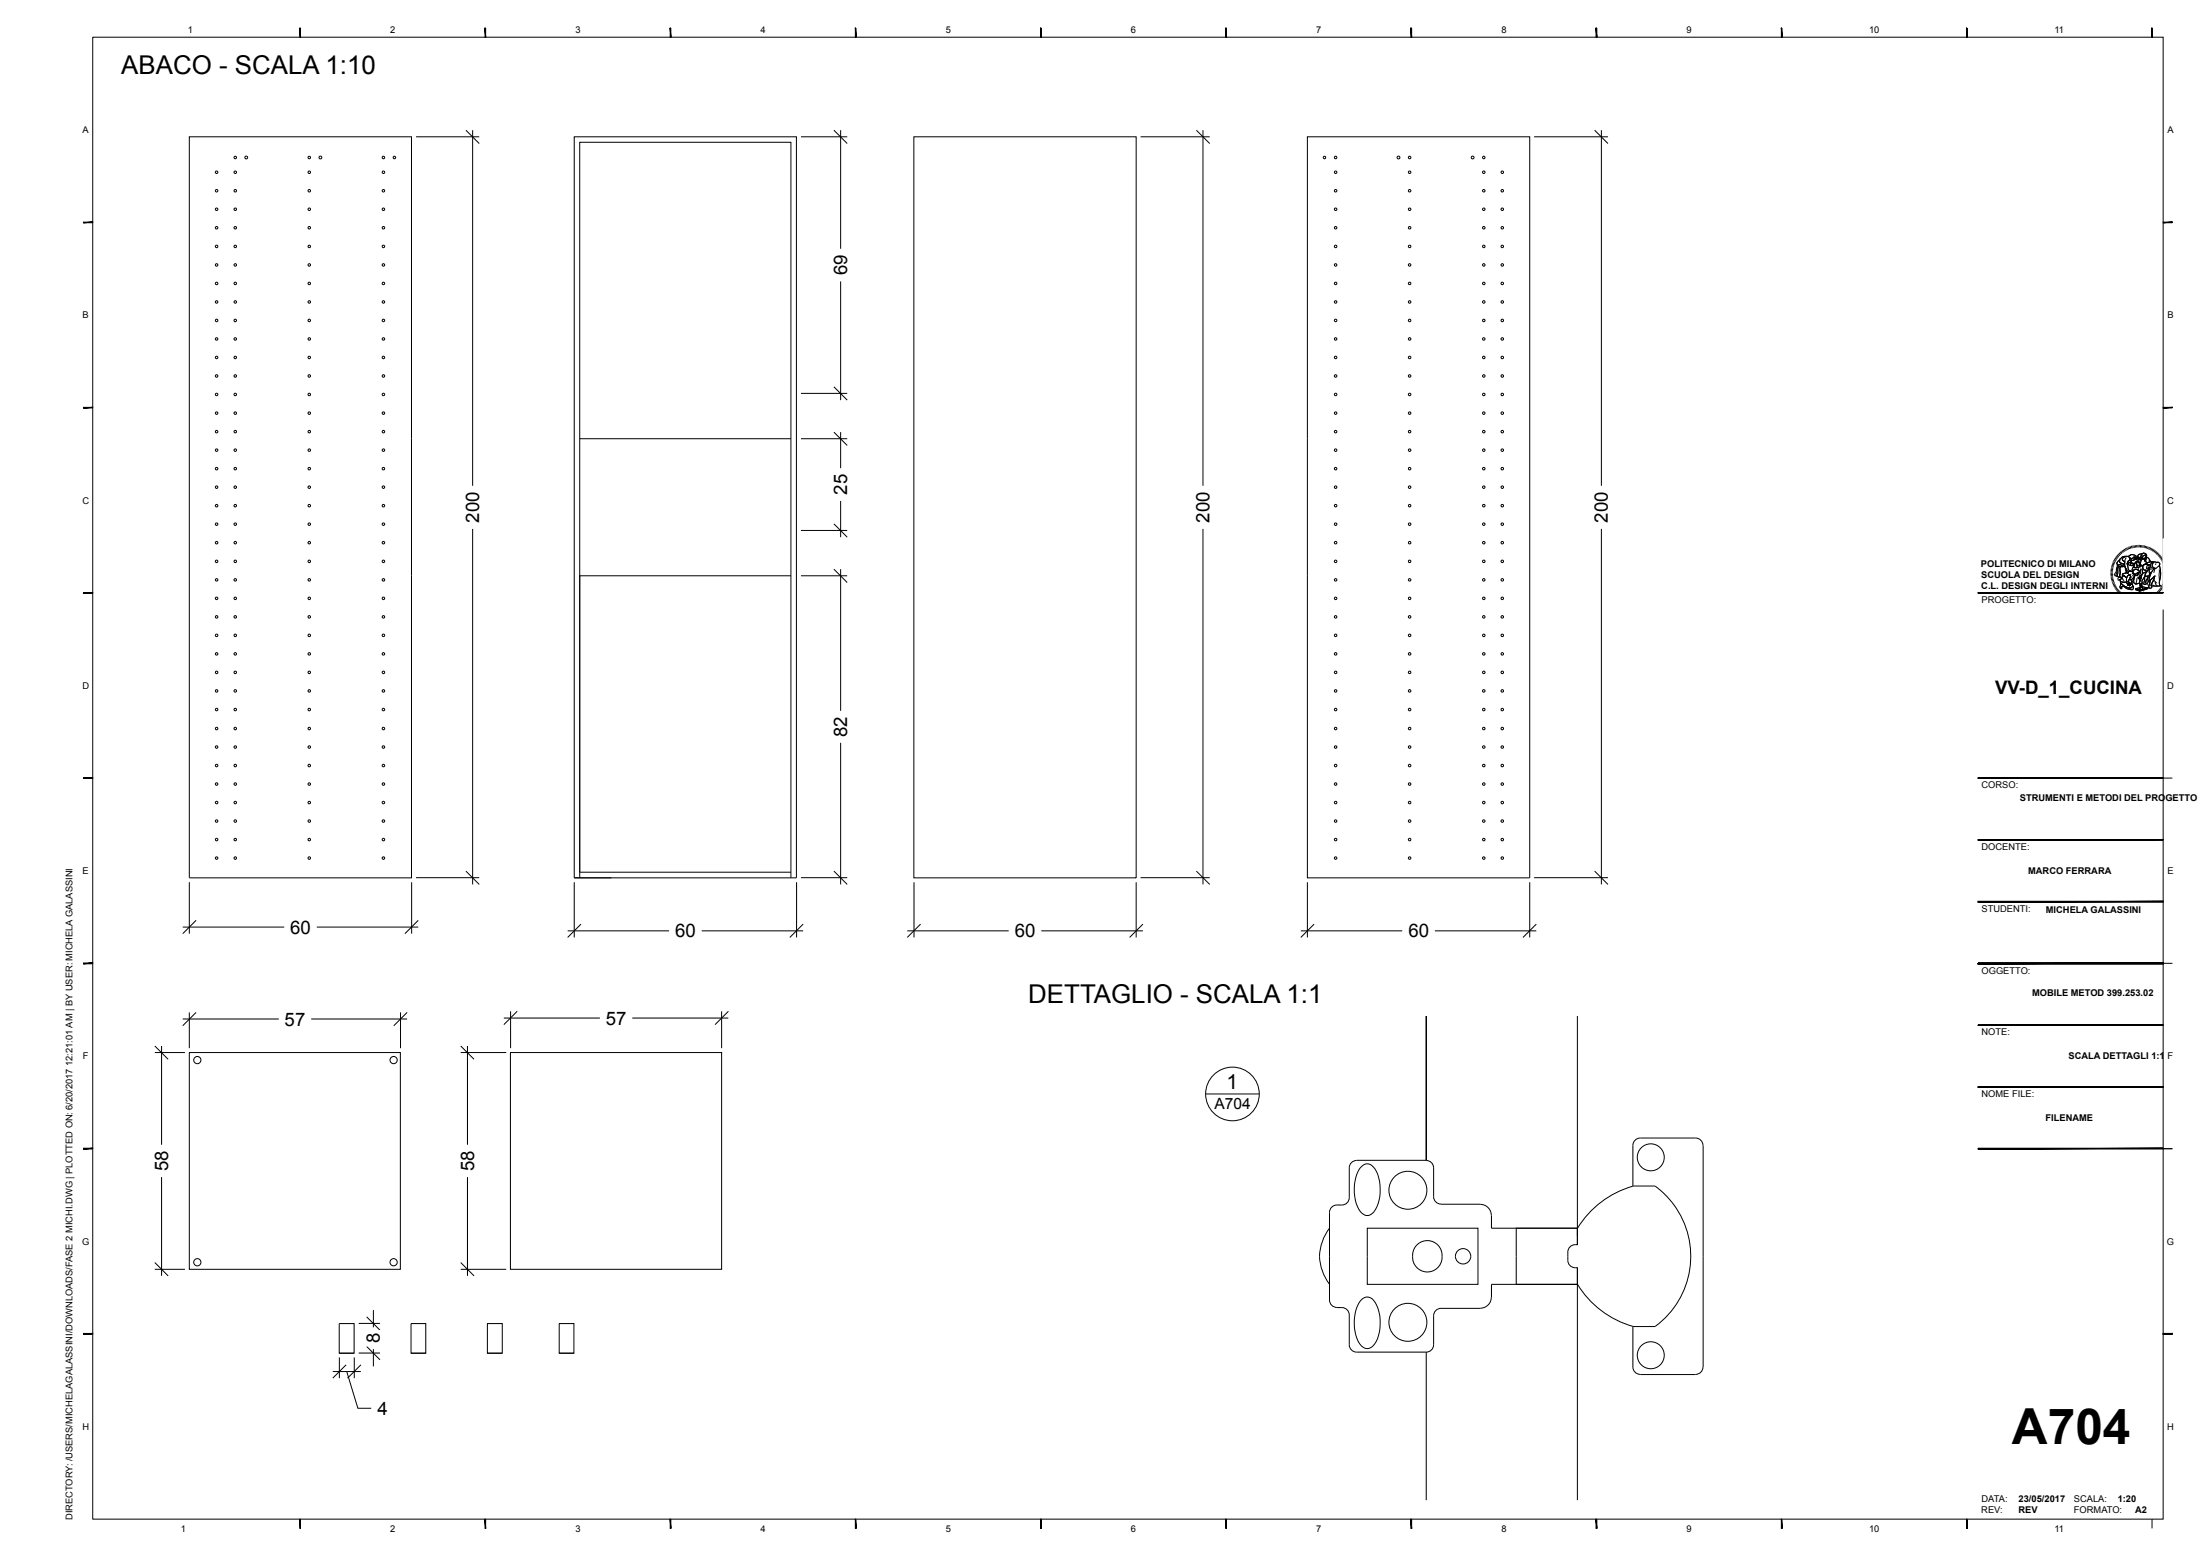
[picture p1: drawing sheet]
<svg xmlns="http://www.w3.org/2000/svg" width="594mm" height="420mm" viewBox="0 0 594 420" stroke-linecap="round" stroke-linejoin="round" font-family="sans-serif">
<g fill="none" stroke="#000" stroke-width=".27">
<path d="M25 10h559.1v400.1h-559.1zM51.1 36.9h60v200.1h-60zM112.3 36.9h17.1M125.8 35.1l3.6 3.6M127.6 35.1v96M155 36.9h60v200.1h-60zM216.3 36.9h12.4M225.1 35.1l3.6 3.6M227 35.1v32.1M246.7 36.9h60.1v200.1h-60.1zM308 36.9h18.6M323 35.1l3.6 3.6"/>
<path d="M324.8 35.1v96M353 36.9h60v200.1h-60zM414.2 36.9h19.9M430.6 35.1l3.5 3.6M432.4 35.1v96M227 76v32M156.5 118.4h57.1M216.3 118.4h12.4M216.3 106.2h12.4M225.1 104.4l3.6 3.6M225.1 116.6l3.6 3.6M227 116.6v9.8"/>
<path d="M227 135.2v9.8M127.6 142.8v95.9M213.6 155.4h-57.1v81.6M216.3 143.2h12.4M216.3 155.4h12.4M225.1 141.4l3.6 3.6M225.1 153.6l3.6 3.6M227 153.6v38.3M324.8 142.8v95.9M432.4 142.8v95.9M569.8 154.7h.7M569.8 154l.7 .1"/>
<path d="M569.8 154.4h.7M569.9 153.6l.6 .2M570 153.3l.6 .1M570 153l.7 .1M570.1 152.6l.7 .2M570.2 152.2l.6 .3M570.3 151.9l.7 .3M570.5 151.6l.6 .3M570.5 155l-.7 .1M570.5 155.4h-.7M570.5 155.7l-.6 .1M570.6 156l-.7 .1"/>
<path d="M570.6 151.3l.6 .3M570.7 156.3l-.7 .2M570.8 156.6l-.7 .2M570.8 151l.6 .3M570.8 156.9l-.6 .3M571 150.7l.6 .3M571 157.3l-.7 .2M571.1 157.6l-.6 .2M571.2 150.4l.5 .4M571.2 157.9l-.6 .3M571.4 158.1l-.6 .4M571.4 150.1l.5 .4"/>
<path d="M571.5 158.4l-.5 .4M571.6 149.8l.5 .5M571.7 152.4h.7a.8 .8 0 0 0 1.2-.1l.1 .6a2.35 2.35 0 0 1-2-.3zM571.7 158.7l-.6 .4M571.7 152.3l.1 .5M571.9 152.8l-.4 1.9-.4 .7 .4 .1M571.9 149.5l.5 .5M571.9 159l-.5 .4M572 151.4l.3-.3a.82 .82 0 0 0 .9 1.1l.4 .1-.6 .4-.5-.3-.5 .1a.45 .45 0 0 1-.5-.3 .45 .45 0 0 1 .3-.6zM572.1 152.9l.5 .1-.2 .3-.1 2.5-.8-.3 .3-.9 .1-1.2zM572.1 152.9l-.3 .8v1.3l-.3 .5 .7 .3M572.1 149.3l.5 .4"/>
<path d="M572.1 159.2l-.5 .4M572.3 151.1l-.1 .1a.93 .93 0 0 0-.5 1.1l.7 .1a.76 .76 0 0 0 1.2-.1M572.3 159.5l-.5 .4M572.4 156.5a.72 .72 0 0 0 .8 .7l1-.2M572.4 149l.4 .5M572.5 150.8a1.89 1.89 0 0 1 1.9-.6 .99 .99 0 0 0-1.3 1l.6 .3-.1 .8-.5-.1a.78 .78 0 0 1-.8-.5 .78 .78 0 0 1 .2-.9zM572.5 156.8l.7 .4 1-.2 .3 1 .3-.2 .2 .3-.1-.5 .3 .4-.2-.4 .5 .1-.5-.5a.44 .44 0 0 1-.4-.4 .44 .44 0 0 1 .3-.4h.2a.55 .55 0 0 1 .4 .7 1.09 1.09 0 0 1-.1 1.6h-.7a2.81 2.81 0 0 1-2.2-1.8zM572.5 156.9a1.57 1.57 0 0 0 1.4 1.4l1.4 .6M572.5 153l1.2-.1 .6 1.2v.5l-.6 .1a.46 .46 0 0 0-.6 .2 .46 .46 0 0 0 .1 .6l-.4 .4a.99 .99 0 0 1-.3-1.5l-.1-1.1zM572.5 159.7l-.4 .5M572.6 153l-.2 .3v2.4M572.6 157.5l2 1.1a.95 .95 0 0 0 1.2-.5 .64 .64 0 0 1 .1 1 .64 .64 0 0 1-.9 0l-1-.4a.83 .83 0 0 0-1.2-.3v.4a.35 .35 0 0 1-.4-.1 .35 .35 0 0 1 0-.4z"/>
<path d="M572.6 148.8l.4 .5M572.7 157.5l-.3 1a.26 .26 0 0 0 .2 .4 .26 .26 0 0 0 .3-.2l-.2-.1a.62 .62 0 0 1 .6-.4 .62 .62 0 0 1 .5 .4l.4 .3a1.71 1.71 0 0 0 1.8 0l.1-.3-.3-.5M572.8 159.9l-.5 .5M572.9 156l-.2-.1a.57 .57 0 0 0-.8 .2v.3a.47 .47 0 0 0 .8-.1h.5l.3 .5M572.9 148.6l.4 .5M573.1 155l1.2-.5 .4 .2 .2-.5 .9 .2a1.11 1.11 0 0 1 .5 1.3 1.11 1.11 0 0 1-1.2 .7v-.4a.28 .28 0 0 0 .3-.3 .28 .28 0 0 0-.3-.3l-.4-.2-.5 .8-.7-.7-.4 .1zM573.1 155.6l.4-.3a1.09 1.09 0 0 1 .5 1.8 1.19 1.19 0 0 1-1.6-.6l.6-.3-.1-.2zM573.1 150.7a1.09 1.09 0 0 1 1-.6 1.09 1.09 0 0 1 1 .7l-.4 .6a1.03 1.03 0 0 0-.2 1.5 .98 .98 0 0 0 .7 1.2l-.5 .2v.4a.39 .39 0 0 1-.5-.2 .39 .39 0 0 1 .1-.5l-.6-1.1v-1.4l-.6-.3zM573.2 148.4l.4 .5M573.4 155.2l.8 .8M573.5 155.4a.58 .58 0 0 0-.5 .8M573.5 148.2l.3 .6"/>
<path d="M573.7 152.9h-1.6a.68 .68 0 0 0-.7 1v.5l-.6 .6 .3 .4M573.8 148l.3 .6M573.8 153.3l.3 1.3M574.1 150.5a3.1 3.1 0 0 0-.1 3l.3 .6a.33 .33 0 0 0 0 .4 .33 .33 0 0 0 .4 .2v-.4l.5-.2a.98 .98 0 0 1-.7-1.2 1.55 1.55 0 0 1 .5-1.9 .76 .76 0 0 0-.9-.8 1.25 1.25 0 0 0-1.5 .3 1.25 1.25 0 0 0-.1 1.4l1.1 .4M574.1 147.8l.3 .7M574.3 154.6l-.6 .1a.46 .46 0 0 0-.6 .2 .46 .46 0 0 0 .1 .6M574.4 150.2a.99 .99 0 0 0-1.3 1l.5 .3M574.5 147.7l.2 .6M574.6 155.3a.52 .52 0 0 1 .7 .6l-.4 .5a.54 .54 0 0 0-.3 .6 .54 .54 0 0 0 .6 .4l.3 .3-.5-.1 .2 .4-.3-.4 .1 .5-.2-.3-.3 .2 .1-.1a1.82 1.82 0 0 1 0-2.6zM574.6 155.3a.52 .52 0 0 1 .7 .6l-.4 .5a.54 .54 0 0 0-.3 .6 .54 .54 0 0 0 .6 .4l.3 .3-.5-.1 .2 .4-.3-.4 .1 .6-.2-.4-.3 .2 .1-.1a1.82 1.82 0 0 1 0-2.6zM574.6 152l.7-.3 .3 .3a.34 .34 0 0 0-.3 .2 .34 .34 0 0 0 .1 .4l-.5-.1zM574.6 151.5l.9-.4v.6l-1.2 .5z"/>
<path d="M574.6 152a.61 .61 0 0 0 .8 .6M574.7 150.3a1.12 1.12 0 0 1 1.1-.6 1.12 1.12 0 0 1 1 .8h-.2a.47 .47 0 0 0-.8 .2l-.6 .1-.2-.2M574.8 147.5l.2 .7M574.9 150a1.24 1.24 0 0 1 1.9 .4l-.2 .1-.4-.2-.4 .4a.8 .8 0 0 1-1.1-.4zM575 150.5l.7 .3 .5-.5 .4 .2-.3 .6-.4 .2-.4-.2-.5 .2zM575.1 147.5l.2 .6M575.2 154.1a1.13 1.13 0 0 1 1 .8 1.13 1.13 0 0 1-.3 1.2M575.3 152.1h.9l-.3 .1v.4a.41 .41 0 0 1-.5 0 .41 .41 0 0 1-.1-.5zM575.3 156.5l.2 .6a1.09 1.09 0 0 1-.1 1.6h-.6M575.4 151.7l.2 .3M575.5 151.5l-.1 .2-1.1 .5M575.5 155l-.8 .2"/>
<path d="M575.5 147.3l.2 .7M575.5 151.1l-.3 .5M575.6 154.7l.7 .5M575.8 152l.4 .1-.3 .1v.4a.41 .41 0 0 1-.5 0 .41 .41 0 0 1-.1-.5l.5-.1-.2 .2M575.8 155.2a.69 .69 0 0 1 .1 .9 .69 .69 0 0 1-.9 .2M575.8 154.4v-.1a.99 .99 0 0 1 1.1-.6 .99 .99 0 0 1 .8 .9l-1.4 .4 .6 .4 .3-.2 .2-.5a.31 .31 0 0 0 .3-.3 .31 .31 0 0 0-.2-.3l-.6-.4h-.5l-.6 .7-.1-.1v-.5l.4-.8 .3 .2h1.1l.5-.5-.1-.2 .7 .2-.1 .4a.67 .67 0 0 1-.1 1l.1 .8-.2 .4-.5 .1-.1 .6h-.4l.3 .3 .2-.1v.4l.2-.3-.3 1.1h-.2a.93 .93 0 0 1-1.3 0l-.4-.4 .3-.6 .2-1.1M575.8 154.1l.6-.5 1.1 .4 .2 .5-.9 .4a.39 .39 0 0 1-.5 .2 .39 .39 0 0 1-.2-.4zM575.8 157l.8 .7M575.8 147.2l.2 .7M576 151.1h.1M576.1 156.3l.1 1M576.1 153l-.3 .4-.1 .9"/>
<path d="M576.1 150.7l.2 .1M576.2 147.2l.1 .7M576.2 150.7v.1M576.3 155l1-.4a.55 .55 0 0 1-.3 .6 .55 .55 0 0 1-.7-.2zM576.3 155.8l-.3 .9-.4 .5M576.4 155.2h-.1M576.5 150.9l.9-.2 .1 .2a.44 .44 0 0 1-.4 .3 .44 .44 0 0 1-.4-.3zM576.5 147.2l.1 .6M576.6 151.8a.79 .79 0 0 1 .9-.2 .79 .79 0 0 1 .4 .9l-.1 .5-.2-.2a.67 .67 0 0 0 0-.8 .67 .67 0 0 0-.8-.3l.1 .6a.49 .49 0 0 1 .1 .8 .49 .49 0 0 1-.7 0 .49 .49 0 0 1 0-.7zM576.6 150.5l-.3 .6-.4 .2-.4-.2-.5 .2M576.6 158.9l2-.5 1.2 .3-2.1 .6zM576.6 158.9l1.1 .4v.3l-1.1-.4z"/>
<path d="M576.8 151.7a.75 .75 0 0 1 .9 .3 .75 .75 0 0 1 0 .9l-.3 .3h-.5zM576.9 147.1v.7M576.9 150.7a.39 .39 0 0 1 .6-.3 .39 .39 0 0 1 .1 .6h-.1M576.9 155.2h.1M577 156.1l-.4 1.6 1.1-.3M577 150.5a.4 .4 0 0 1 .6-.1 .4 .4 0 0 1 0 .6l-.2-.3h-.5zM577 154.8l.2 .1M577.1 155.1h.1M577.1 154.9h.1M577.2 151.9h.1M577.2 151.9l-.2 .1M577.2 147.1l.1 .7"/>
<path d="M577.3 150.8l-.4-.1-.4 .2 .7 .3 .3-.2-.2-.3 .1 .2M577.3 153.2l.1 .7M577.4 155.9l.3 .1 .1-.6 .5-.1-.5 1.3v-.4l-.2 .1-.3-.3zM577.4 154.7l-.1 .3a.48 .48 0 0 1-.4 .3 .48 .48 0 0 1-.5-.2M577.4 151.7l.2 .4M577.6 151.9a.42 .42 0 0 0-.7-.3 .42 .42 0 0 0 0 .7l.1 .4a.45 .45 0 0 1-.6 .5 .45 .45 0 0 1-.1-.8l.1-.3a.79 .79 0 0 1 1.2-.4 .79 .79 0 0 1 .1 1.2l-.1-.3M577.6 147.1v.7M577.7 152.2l-.2 .1M577.7 152v.5l-.1 .1-.7-.1M577.7 152.9l-.2 .2-.6 .1M577.7 159.3l2.1-.6v.3l-2.1 .6zM577.7 159.3v.3"/>
<path d="M577.8 150.9l.1-.1 .2 .4-.3 .9M577.8 156.1v.5l.2-.3M577.9 150.5l.1 .4M577.9 152.5l-.1-.5 .3-.8-.5-.7a.43 .43 0 0 1-.5-.5 .43 .43 0 0 1 .5-.4h.7l-.3 .7 .2 .8 .2-.6a.39 .39 0 0 0 .3 .4 .39 .39 0 0 0 .4-.1v.6v.1l.2-.2 .4 .6-1.1 .8M578 147.1l-.1 .7M578 155.8l-.1 .3-.1-.3M578 153.5l-.1 1.3M578 152.7l.5 .2M578.1 157.5l.2-.1 .1 1.1-.3-.5-.3 .6zM578.2 154.7l-.5 .4 .1 .4M578.3 155.3l-.5 .1-.1 .6h-.4l.3 .3 .2-.1M578.3 153.6l-.5 .8"/>
<path d="M578.3 147.1v.7M578.3 149.5a.74 .74 0 0 1 1-.1 .74 .74 0 0 1 .2 1l-.4 1.1-.1-.1 .4-1.3a.5 .5 0 0 0-.7-.2 .5 .5 0 0 0-.3 .6l-.2 .6-.2-.8zM578.3 149.6l-.8 .1-.3 .6M578.4 149.4a.83 .83 0 0 1 1 .2 .83 .83 0 0 1 .1 1l-.4 .9 .3-1.4a.5 .5 0 0 0-.7-.2 .5 .5 0 0 0-.3 .6l-.2 .6-.2-.8zM578.4 150.5a.39 .39 0 0 0 .3 .4 .39 .39 0 0 0 .4-.1M578.5 152.7a1.44 1.44 0 0 1 2.1 .1 1.57 1.57 0 0 1-1.4 1.3 1.25 1.25 0 0 1-.7-1.4zM578.6 150l.6-.2 .2 .5-.3 .5a.46 .46 0 0 1-.6-.1 .46 .46 0 0 1 .1-.7zM578.6 154.7l.8-.2-.3 1.1-.8 1.1 .1 .7-.6 .6a3 3 0 0 1 .3-2.1zM578.6 150.3h.2M578.6 154.7l-.6 1.6a1.57 1.57 0 0 0-.1 1.8l.4-.7 .2 1.4-.4-.8-.4 1 .2-.9M578.7 150.8h.1M578.7 153.6l-.3 .5 .1 .6 .9-.2 .5-.6"/>
<path d="M578.7 147.2l-.2 .6M578.7 150.3v.1M578.8 150.6v.1M579 150.5h.2M579 147.2l-.1 .7M579.1 155.6l.8-.1-.3 .8a1 1 0 0 0-.1 1.3h-.7zM579.1 150.5h.1M579.3 151.3l.4 .6M579.4 147.3l-.2 .7M579.4 153.8h.1M579.4 152.2l1.1-.6h.8l-.7 1zM579.4 154.5l-.3 1.1-.8 1.1v.9"/>
<path d="M579.5 150.3l.6 .4 .6 .9-.9 .3a.77 .77 0 0 1-.3-1.3zM579.5 153.7l-.3 .1M579.6 150.3a1.15 1.15 0 0 1 .9 1.1v-.1M579.6 154l-.1 .1M579.7 147.4l-.2 .7M579.8 158.7v.3l-2.1 .6-1.1-.4v-.3M579.9 155.5l-.3 .9a.94 .94 0 0 0-.1 1.2h-.7l.3-2M580 153.7l.4-.1-.1 1.9-1.2 .1 .3-1.1zM580 147.5l-.2 .7M580.1 153.4l-.1 .4M580.1 152.4l.4 .1 .1 .3M580.2 151.2l.5 .4"/>
<path d="M580.2 155.5l-1.1 .1M580.3 156.9l-.1 .3 .3 .1M580.4 147.7l-.3 .6M580.4 153.6v.2a4.3 4.3 0 0 1-.7 2.9l.2 1.2 .3 .2M580.6 156.6l1.1-1-.4 1.3a1.13 1.13 0 0 0-.3 1.6l-.3 .3h-.5l-.1-.3zM580.6 152.6a1.07 1.07 0 0 1 1.7-.8 .57 .57 0 0 1 .8 .2 .57 .57 0 0 1-.2 .8 1.3 1.3 0 0 1-2.3 0M580.6 152.8l-.4 .6a.8 .8 0 0 1-.8 .7 .8 .8 0 0 1-.8-.7 .73 .73 0 0 1 .3-.9 .73 .73 0 0 1 .9 .2l-.2 .8a.67 .67 0 0 0 .5-1 .67 .67 0 0 0-1-.2l-.5 .4-.1 .4M580.7 154.4v.6M580.7 147.8l-.3 .6M581 148l-.3 .6M581.1 153.6h-.9M581.1 157.8l.6 .4"/>
<path d="M581.3 151.6l-1.1 .1-.8 .5M581.3 148.1l-.3 .6M581.5 156.6l.8 .8M581.6 153.6a6.4 6.4 0 0 0-1.4 3.4l1.5-1.4 .4-.1M581.6 151.6l.7 .3a.52 .52 0 0 1 .7 .1 .52 .52 0 0 1 0 .6l.4 1.9-.1 1.4a2.14 2.14 0 0 0 0 2.2h-2.5l.9-2.5-1.5 1.4a6.6 6.6 0 0 1 1.4-3.5l.4-.1a.93 .93 0 0 1-.9-.7 .93 .93 0 0 1 .5-1.1zM581.6 151.7a.91 .91 0 0 0-.5 1 .91 .91 0 0 0 .9 .7M581.6 148.3l-.3 .6M581.7 155.6l-.4 1.3a1.13 1.13 0 0 0-.3 1.4l-.3 .5a.39 .39 0 0 1-.4-.1 .39 .39 0 0 1-.1-.4l.4-1.7M581.8 153.6l-.3 1M581.9 157l.1 .7 .6 .5M581.9 148.5l-.3 .6M582.2 152.1l-.3 .3"/>
<path d="M582.2 148.7l-.4 .6M582.3 159.8l.4 .5M582.5 149l-.4 .5M582.5 159.6l.5 .5M582.7 159.4l.5 .4M582.7 149.2l-.4 .5M582.9 159.1l.6 .4M583 153.7v3.3M583 149.4l-.5 .5M583 152.6a8.1 8.1 0 0 1 0 4.8l.3 .7h-2.4M583.1 158.8l.6 .4M583.2 149.7l-.5 .5"/>
<path d="M583.3 158.6l.6 .4M583.5 150l-.5 .4M583.5 158.3l.6 .3M583.6 158l.6 .3M583.7 150.3l-.6 .4M583.8 157.7l.6 .3M583.9 150.6l-.6 .4M583.9 157.4l.6 .3M584 157.1l.6 .3M584.1 150.9l-.6 .3M584.1 156.8l.7 .2M584.2 156.5l.7 .2"/>
<path d="M584.3 151.2l-.6 .3M584.3 156.2l.6 .1M584.3 155.9l.7 .1M584.4 155.5l.7 .1M584.4 155h.7M584.4 151.5l-.6 .3M584.4 155.2h.7M584.6 151.9l-.7 .2M584.7 152.2l-.6 .2M584.8 152.5l-.7 .2M584.9 152.9l-.7 .1M585 153.2l-.7 .1"/>
<path d="M585 153.6l-.7 .1M585.1 153.9l-.7 .1M585.1 154.6l-.7 .1M585.1 154.3h-.7M573 160.1l-.4 .6M573.3 160.3l-.4 .6M573.6 160.5l-.4 .6M573.8 160.7l-.3 .6M574.1 160.9l-.3 .6M574.4 161l-.3 .6M574.7 161.1l-.3 .7M575 161.3l-.3 .6"/>
<path d="M575.3 161.4l-.2 .6M575.6 161.5l-.2 .6M575.9 161.6l-.1 .6M576.3 161.6l-.2 .7M576.6 161.7l-.1 .7M576.9 161.7l-.1 .7M577.2 161.7v.7M577.5 161.7v.7M577.9 161.7v.7M578.2 161.7l.1 .7M578.5 161.6l.1 .7M578.8 161.6l.2 .7"/>
<path d="M579.1 161.5l.2 .7M579.5 161.4l.1 .7M579.8 161.3l.2 .7M580.1 161.2l.2 .7M580.4 161.1l.3 .6M580.7 161l.3 .6M581 160.8l.3 .6M581.2 160.6l.4 .6M581.5 160.5l.4 .5M581.8 160.2l.4 .6M582 160l.4 .5M227 200.5v38.2"/>
<path d="M584.1 210h2.4M51.1 238.1v13.9M111.1 238.1v13.9M112.3 236.9h17.1M125.8 235.1l3.6 3.6M155 238.1v14.9M213.6 235.4h-57.1v-197h57.1v198.6M215.1 238.1v14.9M216.3 236.9h12.4M225.1 235.1l3.6 3.6M246.8 238.1v14.9M306.8 238.1v14.9"/>
<path d="M308 236.9h18.6M323 235.1l3.6 3.6M353 238.1v14.9M413 238.1v14.9M414.2 236.9h19.9M430.6 235.1l3.5 3.6M49.3 250.2h27.4M52.9 248.4l-3.6 3.6M85.5 250.2h27.4M112.9 248.4l-3.6 3.6M153.3 251.3h27.4M156.9 249.4l-3.6 3.6"/>
<path d="M189.5 251.3h27.4M216.9 249.4l-3.6 3.6M245 251.3h27.4M248.6 249.4l-3.6 3.6M281.2 251.3h27.4M308.6 249.4l-3.6 3.6M351.2 251.3h27.4M354.8 249.4l-3.6 3.6M387.4 251.3h27.4M414.8 249.4l-3.6 3.6M49.3 275.1h26M51.1 273.3v9.6"/>
<path d="M52.9 273.3l-3.6 3.6M84 275.1h25.9M108.1 273.3v9.6M109.9 273.3l-3.6 3.6M136 274.8h26M137.9 273v9.9M139.6 273l-3.6 3.6M170.7 274.8h26M194.8 273v9.9M196.7 273l-3.6 3.6M425.9 274.2v61.8M584.1 260h2.4"/>
<path d="M41.8 284.1h8.1M41.8 282.3l3.6 3.6M43.6 282.3v26.7M51.1 284.1h57v58.5h-57zM124.4 284.1h12.3M124.4 282.3l3.6 3.6M126.2 282.3v26.7M137.8 284.1h57v58.5h-57zM325.5 295.3h14.5M43.6 317.7v26.7M126.2 317.7v26.7M366.3 313.2h18.8"/>
<path d="M366.3 313.2a1.99 1.99 0 0 0-2 2v8.1a1.99 1.99 0 0 1-2 2 2.79 2.79 0 0 0-3.1 .9l-.2 1v23.7a1.99 1.99 0 0 0 2 2M367.6 314.9a2.11 2.11 0 0 1 3.6 .5 11.6 11.6 0 0 1-.3 11.7 2.25 2.25 0 0 1-2.2 1 2.25 2.25 0 0 1-1.8-1.6 11.9 11.9 0 0 1 .2-11.1zM385.1 313.2a1.99 1.99 0 0 1 2 2v7.8a1.99 1.99 0 0 0 2 2h10.6M385.1 313.2v-39v39M459.8 309.2a1.99 1.99 0 0 0-2-2h-14.9a1.99 1.99 0 0 0-2 2v10.9M459.8 309.2v59.8M584.1 310.1h2.4M359 331.5a11.9 11.9 0 0 0 0 15.1M369.2 331.5h29.9v15.2h-29.9zM382.8 335.9a4.1 4.1 0 0 1 4.9-.2 4.1 4.1 0 0 1 1.5 4.7 4.1 4.1 0 0 1-5.2 2.7 4.1 4.1 0 0 1-2.5-5.3l.3-.7zM399.7 325.1a2.96 2.96 0 0 1 3 3M402.7 328.1v3.4h23.2"/>
<path d="M409.4 331.5h16.5v4.5a2.11 2.11 0 0 0-2.6 2v2.2a2.09 2.09 0 0 0 2.6 2v4.5h-16.5zM440.9 320.2a25.7 25.7 0 0 0-15 11.3M440.9 320.1l6 .1a23.5 23.5 0 0 1 0 37.8M41.8 342.6h8.1M41.8 340.8l3.6 3.6M96.8 357.2h5.8M99 355.4l3.6 3.6M100.8 353.6v4.7M124.4 342.6h12.3M124.4 340.8l3.6 3.6M131.6 357.3h4v8h-4zM151 357.3h4v8h-4z"/>
<path d="M361 352.9a2.79 2.79 0 0 1 3 1l.3 1v8.1a1.99 1.99 0 0 0 2 2h18.8M367.3 351.1a2.26 2.26 0 0 1 2.2-1 2.26 2.26 0 0 1 1.9 1.6 11.8 11.8 0 0 1-.2 11.1 2.23 2.23 0 0 1-2.1 1.2 2.23 2.23 0 0 1-2-1.2 11.5 11.5 0 0 1 .2-11.7zM399.7 353.2h-10.6a1.99 1.99 0 0 0-2 1.9v7.9a1.99 1.99 0 0 1-2 2M402.7 350.1a2.96 2.96 0 0 1-3 3M402.7 350.1v-3.4h23.2a25.7 25.7 0 0 0 15 11.3M425.9 342.2v62.7M446.9 358.1h-6v10.9a1.99 1.99 0 0 0 2 2M89.9 370.2h7.5M91.6 365.3h4v-8h-4v8h4M91.6 366.4v5.6M93.5 368.4l-3.6 3.6M93.6 370.2l3 9.9h3.6"/>
<path d="M95.7 366.4v5.6M96.8 365.2h5.8M97.4 368.4l-3.6 3.6M99 363.4l3.6 3.6M100.8 364.2v4.6M111 365.3h4v-8h-4v8h4M131.6 365.3h4M151 365.3h4M385.1 365v39.9M442.9 371h14.9M459.8 369a1.99 1.99 0 0 1-2 2M584.1 360.1h2.4"/>
<path d="M581 410.1v2.4"/>
<circle cx="58.5" cy="51.5" r=".34"/>
<circle cx="58.5" cy="56.5" r=".34"/>
<circle cx="58.5" cy="46.5" r=".34"/>
<circle cx="63.5" cy="51.5" r=".34"/>
<circle cx="63.5" cy="56.5" r=".34"/>
<circle cx="63.5" cy="42.5" r=".34"/>
<circle cx="63.5" cy="46.5" r=".34"/>
<circle cx="66.5" cy="42.5" r=".38"/>
<circle cx="83.5" cy="46.5" r=".34"/>
<circle cx="83.5" cy="42.5" r=".34"/>
<circle cx="83.5" cy="56.5" r=".34"/>
<circle cx="83.5" cy="51.5" r=".34"/>
<circle cx="86.5" cy="42.5" r=".38"/>
<circle cx="103.5" cy="56.5" r=".34"/>
<circle cx="103.5" cy="42.5" r=".34"/>
<circle cx="103.5" cy="51.5" r=".34"/>
<circle cx="103.5" cy="46.5" r=".34"/>
<circle cx="106.5" cy="42.5" r=".34"/>
<circle cx="357.6" cy="42.5" r=".34"/>
<circle cx="360.6" cy="51.5" r=".34"/>
<circle cx="360.6" cy="56.5" r=".34"/>
<circle cx="360.6" cy="42.5" r=".34"/>
<circle cx="360.6" cy="46.5" r=".34"/>
<circle cx="377.6" cy="42.5" r=".38"/>
<circle cx="380.6" cy="51.5" r=".34"/>
<circle cx="380.6" cy="56.5" r=".34"/>
<circle cx="380.6" cy="42.5" r=".34"/>
<circle cx="380.6" cy="46.5" r=".34"/>
<circle cx="397.6" cy="42.5" r=".38"/>
<circle cx="400.6" cy="42.5" r=".34"/>
<circle cx="400.6" cy="56.5" r=".34"/>
<circle cx="400.6" cy="46.5" r=".34"/>
<circle cx="400.6" cy="51.5" r=".34"/>
<circle cx="405.6" cy="46.5" r=".34"/>
<circle cx="405.6" cy="56.5" r=".34"/>
<circle cx="405.6" cy="51.5" r=".34"/>
<circle cx="58.5" cy="61.5" r=".34"/>
<circle cx="58.5" cy="76.5" r=".34"/>
<circle cx="58.5" cy="66.5" r=".34"/>
<circle cx="58.5" cy="71.5" r=".34"/>
<circle cx="63.5" cy="71.5" r=".34"/>
<circle cx="63.5" cy="66.5" r=".34"/>
<circle cx="63.5" cy="76.5" r=".34"/>
<circle cx="63.5" cy="61.5" r=".34"/>
<circle cx="83.5" cy="66.5" r=".34"/>
<circle cx="83.5" cy="76.5" r=".34"/>
<circle cx="83.5" cy="71.5" r=".34"/>
<circle cx="83.5" cy="61.5" r=".34"/>
<circle cx="103.5" cy="76.5" r=".34"/>
<circle cx="103.5" cy="61.5" r=".34"/>
<circle cx="103.5" cy="71.5" r=".34"/>
<circle cx="103.5" cy="66.5" r=".34"/>
<circle cx="360.6" cy="71.5" r=".34"/>
<circle cx="360.6" cy="66.5" r=".34"/>
<circle cx="360.6" cy="76.5" r=".34"/>
<circle cx="360.6" cy="61.5" r=".34"/>
<circle cx="380.6" cy="71.5" r=".34"/>
<circle cx="380.6" cy="76.5" r=".34"/>
<circle cx="380.6" cy="66.5" r=".34"/>
<circle cx="380.6" cy="61.5" r=".34"/>
<circle cx="400.6" cy="61.5" r=".34"/>
<circle cx="400.6" cy="76.5" r=".34"/>
<circle cx="400.6" cy="66.5" r=".34"/>
<circle cx="400.6" cy="71.5" r=".34"/>
<circle cx="405.6" cy="76.5" r=".34"/>
<circle cx="405.6" cy="61.5" r=".34"/>
<circle cx="405.6" cy="66.5" r=".34"/>
<circle cx="405.6" cy="71.5" r=".34"/>
<circle cx="58.5" cy="91.5" r=".34"/>
<circle cx="58.5" cy="86.5" r=".34"/>
<circle cx="58.5" cy="81.5" r=".34"/>
<circle cx="58.5" cy="96.5" r=".34"/>
<circle cx="63.5" cy="91.5" r=".34"/>
<circle cx="63.5" cy="81.5" r=".34"/>
<circle cx="63.5" cy="96.5" r=".34"/>
<circle cx="63.5" cy="86.5" r=".34"/>
<circle cx="83.5" cy="91.5" r=".34"/>
<circle cx="83.5" cy="86.5" r=".34"/>
<circle cx="83.5" cy="81.5" r=".34"/>
<circle cx="83.5" cy="96.5" r=".34"/>
<circle cx="103.5" cy="81.5" r=".34"/>
<circle cx="103.5" cy="96.5" r=".34"/>
<circle cx="103.5" cy="91.5" r=".34"/>
<circle cx="103.5" cy="86.5" r=".34"/>
<circle cx="360.6" cy="81.5" r=".34"/>
<circle cx="360.6" cy="91.5" r=".34"/>
<circle cx="360.6" cy="96.5" r=".34"/>
<circle cx="360.6" cy="86.5" r=".34"/>
<circle cx="380.6" cy="96.5" r=".34"/>
<circle cx="380.6" cy="81.5" r=".34"/>
<circle cx="380.6" cy="91.5" r=".34"/>
<circle cx="380.6" cy="86.5" r=".34"/>
<circle cx="400.6" cy="86.5" r=".34"/>
<circle cx="400.6" cy="96.5" r=".34"/>
<circle cx="400.6" cy="81.5" r=".34"/>
<circle cx="400.6" cy="91.5" r=".34"/>
<circle cx="405.6" cy="96.5" r=".34"/>
<circle cx="405.6" cy="86.5" r=".34"/>
<circle cx="405.6" cy="81.5" r=".34"/>
<circle cx="405.6" cy="91.5" r=".34"/>
<circle cx="58.5" cy="111.5" r=".34"/>
<circle cx="58.5" cy="101.5" r=".34"/>
<circle cx="58.5" cy="106.5" r=".34"/>
<circle cx="58.5" cy="116.5" r=".34"/>
<circle cx="63.5" cy="111.5" r=".34"/>
<circle cx="63.5" cy="101.5" r=".34"/>
<circle cx="63.5" cy="106.5" r=".34"/>
<circle cx="63.5" cy="116.5" r=".34"/>
<circle cx="83.5" cy="111.5" r=".34"/>
<circle cx="83.5" cy="101.5" r=".34"/>
<circle cx="83.5" cy="116.5" r=".34"/>
<circle cx="83.5" cy="106.5" r=".34"/>
<circle cx="103.5" cy="101.5" r=".34"/>
<circle cx="103.5" cy="106.5" r=".34"/>
<circle cx="103.5" cy="111.5" r=".34"/>
<circle cx="103.5" cy="116.5" r=".34"/>
<circle cx="360.6" cy="106.5" r=".34"/>
<circle cx="360.6" cy="116.5" r=".34"/>
<circle cx="360.6" cy="101.5" r=".34"/>
<circle cx="360.6" cy="111.5" r=".34"/>
<circle cx="380.6" cy="106.5" r=".34"/>
<circle cx="380.6" cy="101.5" r=".34"/>
<circle cx="380.6" cy="116.5" r=".34"/>
<circle cx="380.6" cy="111.5" r=".34"/>
<circle cx="400.6" cy="111.5" r=".34"/>
<circle cx="400.6" cy="106.5" r=".34"/>
<circle cx="400.6" cy="101.5" r=".34"/>
<circle cx="400.6" cy="116.5" r=".34"/>
<circle cx="405.6" cy="111.5" r=".34"/>
<circle cx="405.6" cy="106.5" r=".34"/>
<circle cx="405.6" cy="116.5" r=".34"/>
<circle cx="405.6" cy="101.5" r=".34"/>
<circle cx="58.5" cy="126.5" r=".34"/>
<circle cx="58.5" cy="131.5" r=".34"/>
<circle cx="58.5" cy="121.5" r=".34"/>
<circle cx="58.5" cy="136.5" r=".34"/>
<circle cx="63.5" cy="121.5" r=".34"/>
<circle cx="63.5" cy="126.5" r=".34"/>
<circle cx="63.5" cy="136.5" r=".34"/>
<circle cx="63.5" cy="131.5" r=".34"/>
<circle cx="83.5" cy="131.5" r=".34"/>
<circle cx="83.5" cy="136.5" r=".34"/>
<circle cx="83.5" cy="121.5" r=".34"/>
<circle cx="83.5" cy="126.5" r=".34"/>
<circle cx="103.5" cy="121.5" r=".34"/>
<circle cx="103.5" cy="126.5" r=".34"/>
<circle cx="103.5" cy="131.5" r=".34"/>
<circle cx="103.5" cy="136.5" r=".34"/>
<circle cx="360.6" cy="121.5" r=".34"/>
<circle cx="360.6" cy="126.5" r=".34"/>
<circle cx="360.6" cy="131.5" r=".34"/>
<circle cx="360.6" cy="136.5" r=".34"/>
<circle cx="380.6" cy="121.5" r=".34"/>
<circle cx="380.6" cy="126.5" r=".34"/>
<circle cx="380.6" cy="136.5" r=".34"/>
<circle cx="380.6" cy="131.5" r=".34"/>
<circle cx="400.6" cy="131.5" r=".34"/>
<circle cx="400.6" cy="136.5" r=".34"/>
<circle cx="400.6" cy="121.5" r=".34"/>
<circle cx="400.6" cy="126.5" r=".34"/>
<circle cx="405.6" cy="136.5" r=".34"/>
<circle cx="405.6" cy="121.5" r=".34"/>
<circle cx="405.6" cy="126.5" r=".34"/>
<circle cx="405.6" cy="131.5" r=".34"/>
<circle cx="58.5" cy="156.5" r=".34"/>
<circle cx="58.5" cy="141.5" r=".34"/>
<circle cx="58.5" cy="146.5" r=".34"/>
<circle cx="58.5" cy="151.5" r=".34"/>
<circle cx="63.5" cy="146.5" r=".34"/>
<circle cx="63.5" cy="156.5" r=".34"/>
<circle cx="63.5" cy="141.5" r=".34"/>
<circle cx="63.5" cy="151.5" r=".34"/>
<circle cx="83.5" cy="151.5" r=".34"/>
<circle cx="83.5" cy="156.5" r=".34"/>
<circle cx="83.5" cy="141.5" r=".34"/>
<circle cx="83.5" cy="146.5" r=".34"/>
<circle cx="103.5" cy="156.5" r=".34"/>
<circle cx="103.5" cy="146.5" r=".34"/>
<circle cx="103.5" cy="141.5" r=".34"/>
<circle cx="103.5" cy="151.5" r=".34"/>
<circle cx="360.6" cy="156.5" r=".34"/>
<circle cx="360.6" cy="146.5" r=".34"/>
<circle cx="360.6" cy="151.5" r=".34"/>
<circle cx="360.6" cy="141.5" r=".34"/>
<circle cx="380.6" cy="151.5" r=".34"/>
<circle cx="380.6" cy="141.5" r=".34"/>
<circle cx="380.6" cy="146.5" r=".34"/>
<circle cx="380.6" cy="156.5" r=".34"/>
<circle cx="400.6" cy="146.5" r=".34"/>
<circle cx="400.6" cy="156.5" r=".34"/>
<circle cx="400.6" cy="141.5" r=".34"/>
<circle cx="400.6" cy="151.5" r=".34"/>
<circle cx="405.6" cy="146.5" r=".34"/>
<circle cx="405.6" cy="156.5" r=".34"/>
<circle cx="405.6" cy="141.5" r=".34"/>
<circle cx="405.6" cy="151.5" r=".34"/>
<circle cx="58.5" cy="171.5" r=".34"/>
<circle cx="58.5" cy="161.5" r=".34"/>
<circle cx="58.5" cy="166.5" r=".34"/>
<circle cx="58.5" cy="176.5" r=".34"/>
<circle cx="63.5" cy="176.5" r=".34"/>
<circle cx="63.5" cy="161.5" r=".34"/>
<circle cx="63.5" cy="171.5" r=".34"/>
<circle cx="63.5" cy="166.5" r=".34"/>
<circle cx="83.5" cy="161.5" r=".34"/>
<circle cx="83.5" cy="176.5" r=".34"/>
<circle cx="83.5" cy="171.5" r=".34"/>
<circle cx="83.5" cy="166.5" r=".34"/>
<circle cx="103.5" cy="161.5" r=".34"/>
<circle cx="103.5" cy="176.5" r=".34"/>
<circle cx="103.5" cy="171.5" r=".34"/>
<circle cx="103.5" cy="166.5" r=".34"/>
<circle cx="360.6" cy="171.5" r=".34"/>
<circle cx="360.6" cy="161.5" r=".34"/>
<circle cx="360.6" cy="176.5" r=".34"/>
<circle cx="360.6" cy="166.5" r=".34"/>
<circle cx="380.6" cy="161.5" r=".34"/>
<circle cx="380.6" cy="166.5" r=".34"/>
<circle cx="380.6" cy="176.5" r=".34"/>
<circle cx="380.6" cy="171.5" r=".34"/>
<circle cx="400.6" cy="161.5" r=".34"/>
<circle cx="400.6" cy="171.5" r=".34"/>
<circle cx="400.6" cy="166.5" r=".34"/>
<circle cx="400.6" cy="176.5" r=".34"/>
<circle cx="405.6" cy="161.5" r=".34"/>
<circle cx="405.6" cy="166.5" r=".34"/>
<circle cx="405.6" cy="171.5" r=".34"/>
<circle cx="405.6" cy="176.5" r=".34"/>
<circle cx="58.5" cy="181.5" r=".34"/>
<circle cx="58.5" cy="186.5" r=".34"/>
<circle cx="58.5" cy="196.6" r=".34"/>
<circle cx="58.5" cy="191.5" r=".34"/>
<circle cx="63.5" cy="186.5" r=".34"/>
<circle cx="63.5" cy="196.6" r=".34"/>
<circle cx="63.5" cy="181.5" r=".34"/>
<circle cx="63.5" cy="191.5" r=".34"/>
<circle cx="83.5" cy="196.6" r=".34"/>
<circle cx="83.5" cy="181.5" r=".34"/>
<circle cx="83.5" cy="186.5" r=".34"/>
<circle cx="83.5" cy="191.5" r=".34"/>
<circle cx="103.5" cy="186.5" r=".34"/>
<circle cx="103.5" cy="181.5" r=".34"/>
<circle cx="103.5" cy="196.6" r=".34"/>
<circle cx="103.5" cy="191.5" r=".34"/>
<circle cx="360.6" cy="181.5" r=".34"/>
<circle cx="360.6" cy="196.6" r=".34"/>
<circle cx="360.6" cy="186.5" r=".34"/>
<circle cx="360.6" cy="191.5" r=".34"/>
<circle cx="380.6" cy="191.5" r=".34"/>
<circle cx="380.6" cy="196.6" r=".34"/>
<circle cx="380.6" cy="186.5" r=".34"/>
<circle cx="380.6" cy="181.5" r=".34"/>
<circle cx="400.6" cy="181.5" r=".34"/>
<circle cx="400.6" cy="186.5" r=".34"/>
<circle cx="400.6" cy="196.6" r=".34"/>
<circle cx="400.6" cy="191.5" r=".34"/>
<circle cx="405.6" cy="181.5" r=".34"/>
<circle cx="405.6" cy="196.6" r=".34"/>
<circle cx="405.6" cy="186.5" r=".34"/>
<circle cx="405.6" cy="191.5" r=".34"/>
<circle cx="58.5" cy="216.6" r=".34"/>
<circle cx="58.5" cy="211.6" r=".34"/>
<circle cx="58.5" cy="201.6" r=".34"/>
<circle cx="58.5" cy="206.6" r=".34"/>
<circle cx="63.5" cy="216.6" r=".34"/>
<circle cx="63.5" cy="201.6" r=".34"/>
<circle cx="63.5" cy="206.6" r=".34"/>
<circle cx="63.5" cy="211.6" r=".34"/>
<circle cx="83.5" cy="216.6" r=".34"/>
<circle cx="83.5" cy="211.6" r=".34"/>
<circle cx="83.5" cy="206.6" r=".34"/>
<circle cx="83.5" cy="201.6" r=".34"/>
<circle cx="103.5" cy="216.6" r=".34"/>
<circle cx="103.5" cy="206.6" r=".34"/>
<circle cx="103.5" cy="211.6" r=".34"/>
<circle cx="103.5" cy="201.6" r=".34"/>
<circle cx="360.6" cy="216.6" r=".34"/>
<circle cx="360.6" cy="211.6" r=".34"/>
<circle cx="360.6" cy="201.6" r=".34"/>
<circle cx="360.6" cy="206.6" r=".34"/>
<circle cx="380.6" cy="201.6" r=".34"/>
<circle cx="380.6" cy="206.6" r=".34"/>
<circle cx="380.6" cy="211.6" r=".34"/>
<circle cx="380.6" cy="216.6" r=".34"/>
<circle cx="400.6" cy="216.6" r=".34"/>
<circle cx="400.6" cy="211.6" r=".34"/>
<circle cx="400.6" cy="201.6" r=".34"/>
<circle cx="400.6" cy="206.6" r=".34"/>
<circle cx="405.6" cy="216.6" r=".34"/>
<circle cx="405.6" cy="201.6" r=".34"/>
<circle cx="405.6" cy="206.6" r=".34"/>
<circle cx="405.6" cy="211.6" r=".34"/>
<circle cx="58.5" cy="226.6" r=".34"/>
<circle cx="58.5" cy="221.6" r=".34"/>
<circle cx="58.5" cy="231.6" r=".34"/>
<circle cx="63.5" cy="226.6" r=".34"/>
<circle cx="63.5" cy="221.6" r=".34"/>
<circle cx="63.5" cy="231.6" r=".34"/>
<circle cx="83.5" cy="226.6" r=".34"/>
<circle cx="83.5" cy="221.6" r=".34"/>
<circle cx="83.5" cy="231.6" r=".34"/>
<circle cx="103.5" cy="226.6" r=".34"/>
<circle cx="103.5" cy="221.6" r=".34"/>
<circle cx="103.5" cy="231.6" r=".34"/>
<circle cx="360.6" cy="221.6" r=".34"/>
<circle cx="360.6" cy="226.6" r=".34"/>
<circle cx="360.6" cy="231.6" r=".34"/>
<circle cx="380.6" cy="226.6" r=".34"/>
<circle cx="380.6" cy="221.6" r=".34"/>
<circle cx="380.6" cy="231.6" r=".34"/>
<circle cx="400.6" cy="221.6" r=".34"/>
<circle cx="400.6" cy="231.6" r=".34"/>
<circle cx="400.6" cy="226.6" r=".34"/>
<circle cx="405.6" cy="221.6" r=".34"/>
<circle cx="405.6" cy="226.6" r=".34"/>
<circle cx="405.6" cy="231.6" r=".34"/>
<circle cx="53.3" cy="286.1" r=".97"/>
<circle cx="106.3" cy="286.1" r=".97"/>
<circle cx="332.8" cy="295.3" r="7.2"/>
<circle cx="445.7" cy="312.4" r="3.6"/>
<circle cx="380.1" cy="321.3" r="5.1"/>
<circle cx="395" cy="339.1" r="2.07"/>
<circle cx="53.3" cy="340.7" r=".97"/>
<circle cx="106.3" cy="340.7" r=".97"/>
<circle cx="380.1" cy="356.9" r="5.1"/>
<circle cx="445.7" cy="365.8" r="3.6"/>
</g>
<g fill="#000" stroke="#000" stroke-width=".27">
<path d="M81 7.5l.1 2.5v-2.5zM81 7.5l.1 2.5h-.1z"/>
<path d="M131 7.5l.1 2.5v-2.5zM131 7.5l.1 2.5h-.1z"/>
<path d="M181 7.5l.1 2.5v-2.5zM181 7.5l.1 2.5h-.1z"/>
<path d="M230.9 7.5l.2 2.5v-2.5zM230.9 7.5l.2 2.5h-.2z"/>
<path d="M280.9 7.5l.3 2.5v-2.5zM280.9 7.5l.3 2.5h-.3z"/>
<path d="M330.9 7.5l.3 2.5v-2.5zM330.9 7.5l.3 2.5h-.3z"/>
<path d="M380.9 7.5l.2 2.5v-2.5zM380.9 7.5l.2 2.5h-.2z"/>
<path d="M430.9 7.5l.2 2.5v-2.5zM430.9 7.5l.2 2.5h-.2z"/>
<path d="M481 7.5l.1 2.5v-2.5zM481 7.5l.1 2.5h-.1z"/>
<path d="M531 7.5l.1 2.5v-2.5zM531 7.5l.1 2.5h-.1z"/>
<path d="M581 7.5l.1 2.5v-2.5zM581 7.5l.1 2.5h-.1z"/>
<path d="M22.5 60.1h2.5v-.1zM22.5 60h2.5l-2.5 .1z"/>
<path d="M584.1 60.1h2.4v-.1zM584.1 60h2.4l-2.4 .1z"/>
<path d="M22.5 110.1h2.5v-.1zM22.5 110h2.5l-2.5 .1z"/>
<path d="M584.1 110.1h2.4v-.1zM584.1 110h2.4l-2.4 .1z"/>
<path d="M22.5 160.1h2.5v-.2zM22.5 159.9h2.5l-2.5 .2z"/>
<path d="M534.1 160.1h50v-.2zM534.1 159.9h50l-50 .2z"/>
<path d="M22.5 210.1h2.5v-.2zM22.5 209.9h2.5l-2.5 .2z"/>
<path d="M534.1 210.1h50v-.2zM534.1 209.9h50l-50 .2z"/>
<path d="M534.1 226.8h50v-.2zM534.1 226.6h50l-50 .2z"/>
<path d="M534.1 243.3v.2l50-.2zM534.1 243.5l50-.2v.2z"/>
<path d="M534.1 259.9v.2l50-.2zM534.1 260.1l50-.2v.2z"/>
<path d="M534.1 259.9v.2l50-.2zM534.1 260.1l50-.2v.2z"/>
<path d="M534.1 259.9v.2l50-.2zM534.1 260.1l50-.2v.2z"/>
<path d="M534.1 259.9v.2l50-.2zM534.1 260.1l50-.2v.2z"/>
<path d="M534.1 243.5h50v-.2zM534.1 243.3h50l-50 .2z"/>
<path d="M22.5 260.1h2.5v-.2zM22.5 259.9h2.5l-2.5 .2z"/>
<path d="M534.1 276.6v.2l50-.2zM534.1 276.8l50-.2v.2z"/>
<path d="M534.1 293.3v.2l50-.2zM534.1 293.5l50-.2v.2z"/>
<path d="M534.1 293.3v.2l50-.2zM534.1 293.5l50-.2v.2z"/>
<path d="M22.5 310.1h2.5v-.2zM22.5 309.9h2.5l-2.5 .2z"/>
<path d="M534.1 309.9v.2l50-.2zM534.1 310.1l50-.2v.2z"/>
<path d="M22.5 360.1h2.5v-.2zM22.5 359.9h2.5l-2.5 .2z"/>
<path d="M584.1 360.1h2.4v-.2zM584.1 359.9h2.4l-2.4 .2z"/>
<path d="M584.1 360.1h2.4v-.2zM584.1 359.9h2.4l-2.4 .2z"/>
<path d="M81 410.1l.1 2.4v-2.4zM81 410.1l.1 2.4h-.1z"/>
<path d="M131 410.1l.1 2.4v-2.4zM131 410.1l.1 2.4h-.1z"/>
<path d="M181 410.1l.1 2.4v-2.4zM181 410.1l.1 2.4h-.1z"/>
<path d="M230.9 410.1l.2 2.4v-2.4zM230.9 410.1l.2 2.4h-.2z"/>
<path d="M280.9 410.1l.3 2.4v-2.4zM280.9 410.1l.3 2.4h-.3z"/>
<path d="M330.9 410.1l.3 2.4v-2.4zM330.9 410.1l.3 2.4h-.3z"/>
<path d="M380.9 410.1l.2 2.4v-2.4zM380.9 410.1l.2 2.4h-.2z"/>
<path d="M430.9 410.1l.2 2.4v-2.4zM430.9 410.1l.2 2.4h-.2z"/>
<path d="M481 410.1l.1 2.4v-2.4zM481 410.1l.1 2.4h-.1z"/>
<path d="M531 410.1l.1 2.4v-2.4zM531 410.1l.1 2.4h-.1z"/>
</g>
<g fill="#fff" stroke="#fff" stroke-width=".27">
<path d="M559 160l30.8 4.3h-30.8z"/>
<path d="M559 160h25.1l5.7 4.3z"/>
<path d="M584.1 145.5h5.7l-5.7 14.5z"/>
<path d="M589.8 145.5v18.8l-5.7-4.3z"/>
<path d="M124.9 132v9.9h5.4zM124.9 132h5.4v9.9z"/>
<path d="M77.6 247.5v5.5l7-5.5zM77.6 253l7-5.5v5.5z"/>
<path d="M40.9 309.9v6.9h5.4zM40.9 309.9h5.4v6.9z"/>
<path d="M76.2 272.3v5.5l6.9-5.5zM76.2 277.8l6.9-5.5v5.5z"/>
<path d="M162.9 272v5.5l6.9-5.5zM162.9 277.5l6.9-5.5v5.5z"/>
<path d="M123.5 309.9v6.9h5.4zM123.5 309.9h5.4v6.9z"/>
<path d="M98.1 359.2v4.1h5.4zM98.1 359.2h5.4v4.1z"/>
<path d="M101.1 377.4v5.4l4.3-5.4zM105.4 377.4v5.4h-4.3z"/>
<path d="M181.5 248.5v5.5l7.1-5.5zM181.5 254l7.1-5.5v5.5z"/>
<path d="M224.3 68.1v7h5.4zM224.3 68.1h5.4v7z"/>
<path d="M224.3 127.3v7h5.4zM224.3 127.3h5.4v7z"/>
<path d="M224.3 192.8v6.8h5.4zM224.3 192.8h5.4v6.8z"/>
<path d="M322.1 132v9.9h5.5zM322.1 132h5.5v9.9z"/>
<path d="M273.3 248.5v5.5l7-5.5zM273.3 254l7-5.5v5.5z"/>
<path d="M429.6 132v9.9h5.5zM429.6 132h5.5v9.9z"/>
<path d="M379.5 248.5v5.5l7-5.5zM379.5 254l7-5.5v5.5z"/>
</g>
<path d="M559 160h25.1v-14.5h5.7v18.8h-30.8z" fill="none" stroke="#fff" stroke-width=".27"/>
<text font-size="13.4" x="543.2" y="389.8">A704</text>
<g font-size="7">
<text x="32.7" y="19.9">ABACO - SCALA 1:10</text>
<text x="277.6" y="270.9">DETTAGLIO - SCALA 1:1</text>
</g>
<text font-size="5.6" x="331.2" y="294">1</text>
<g font-size="5">
<text x="228.7" y="74.3" transform="rotate(-90 228.7 74.3)">69</text>
<text x="228.7" y="133.5" transform="rotate(-90 228.7 133.5)">25</text>
<text x="129.4" y="141.1" transform="rotate(-90 129.4 141.1)">200</text>
<text x="326.6" y="141.1" transform="rotate(-90 326.6 141.1)">200</text>
<text x="434.1" y="141.1" transform="rotate(-90 434.1 141.1)">200</text>
<text x="538.7" y="187.3">VV-D_1_CUCINA</text>
<text x="228.7" y="198.9" transform="rotate(-90 228.7 198.9)">82</text>
<text x="78.4" y="252">60</text>
<text x="182.3" y="253">60</text>
<text x="274" y="253">60</text>
<text x="380.3" y="253">60</text>
<text x="76.9" y="276.8">57</text>
<text x="163.6" y="276.6">57</text>
<text x="45.4" y="316.2" transform="rotate(-90 45.4 316.2)">58</text>
<text x="128" y="316.2" transform="rotate(-90 128 316.2)">58</text>
<text x="102.6" y="362.6" transform="rotate(-90 102.6 362.6)">8</text>
<text x="102" y="381.9">4</text>
</g>
<text font-size="4.2" x="327.9" y="299.5">A704</text>
<g font-size="2.5">
<text x="50.7" y="8.9">1</text>
<text x="105.3" y="8.9">2</text>
<text x="155.3" y="8.9">3</text>
<text x="205.3" y="8.9">4</text>
<text x="255.3" y="8.9">5</text>
<text x="305.3" y="8.9">6</text>
<text x="355.3" y="8.9">7</text>
<text x="405.4" y="8.9">8</text>
<text x="455.4" y="8.9">9</text>
<text x="504.6" y="8.9">10</text>
<text x="554.7" y="8.9">11</text>
<text x="22.3" y="36">A</text>
<text x="585.2" y="36">A</text>
<text x="22.3" y="85.9">B</text>
<text x="585.2" y="85.9">B</text>
<text x="22.2" y="135.9">C</text>
<text x="585.1" y="135.9">C</text>
<text x="534.9" y="153">POLITECNICO DI MILANO</text>
<text x="534.9" y="156">SCUOLA DEL DESIGN</text>
<text x="534.9" y="159">C.L. DESIGN DEGLI INTERNI</text>
<text x="535" y="162.8">PROGETTO:</text>
<text x="22.2" y="185.9">D</text>
<text x="585.1" y="185.9">D</text>
<text x="535" y="212.8">CORSO:</text>
<text x="545.4" y="216.2">STRUMENTI E METODI DEL PROGETTO</text>
<text x="535" y="229.5">DOCENTE:</text>
<text x="22.3" y="235.9">E</text>
<text x="547.6" y="235.9">MARCO FERRARA</text>
<text x="585.2" y="235.9">E</text>
<text x="535" y="246.2">STUDENTI:</text>
<text x="552.4" y="246.6">MICHELA GALASSINI</text>
<text x="535" y="262.8">OGGETTO:</text>
<text x="548.7" y="268.8">MOBILE METOD 399.253.02</text>
<text x="535" y="279.5">NOTE:</text>
<text x="22.4" y="285.9">F</text>
<text x="558.5" y="285.9">SCALA DETTAGLI 1:1</text>
<text x="585.2" y="285.9">F</text>
<text x="535" y="296.2">NOME FILE:</text>
<text x="552.3" y="302.6">FILENAME</text>
<text x="22.2" y="335.9">G</text>
<text x="585.1" y="335.9">G</text>
<text x="22.2" y="385.9">H</text>
<text x="585.1" y="385.9">H</text>
<text x="535" y="405.5">DATA:</text>
<text x="545" y="405.4">23/05/2017</text>
<text x="560" y="405.4">SCALA:</text>
<text x="571.8" y="405.4">1:20</text>
<text x="19.6" y="410.3" transform="rotate(-90 19.6 410.3)">DIRECTORY: /USERS/MICHELAGALASSINI/DOWNLOADS/FASE 2 MICHI.DWG | PLOTTED ON: 6/20/2017 12:21:01 AM | BY USER: MICHELA GALASSINI</text>
<text x="48.8" y="413.4">1</text>
<text x="105.3" y="413.4">2</text>
<text x="155.3" y="413.4">3</text>
<text x="205.3" y="413.4">4</text>
<text x="255.3" y="413.4">5</text>
<text x="305.3" y="413.4">6</text>
<text x="355.3" y="413.4">7</text>
<text x="405.4" y="413.4">8</text>
<text x="455.4" y="413.4">9</text>
<text x="504.6" y="413.4">10</text>
<text x="534.9" y="408.4">REV:</text>
<text x="545" y="408.4">REV</text>
<text x="554.7" y="413.4">11</text>
<text x="560" y="408.4">FORMATO:</text>
<text x="576.5" y="408.4">A2</text>
</g>
</svg>
